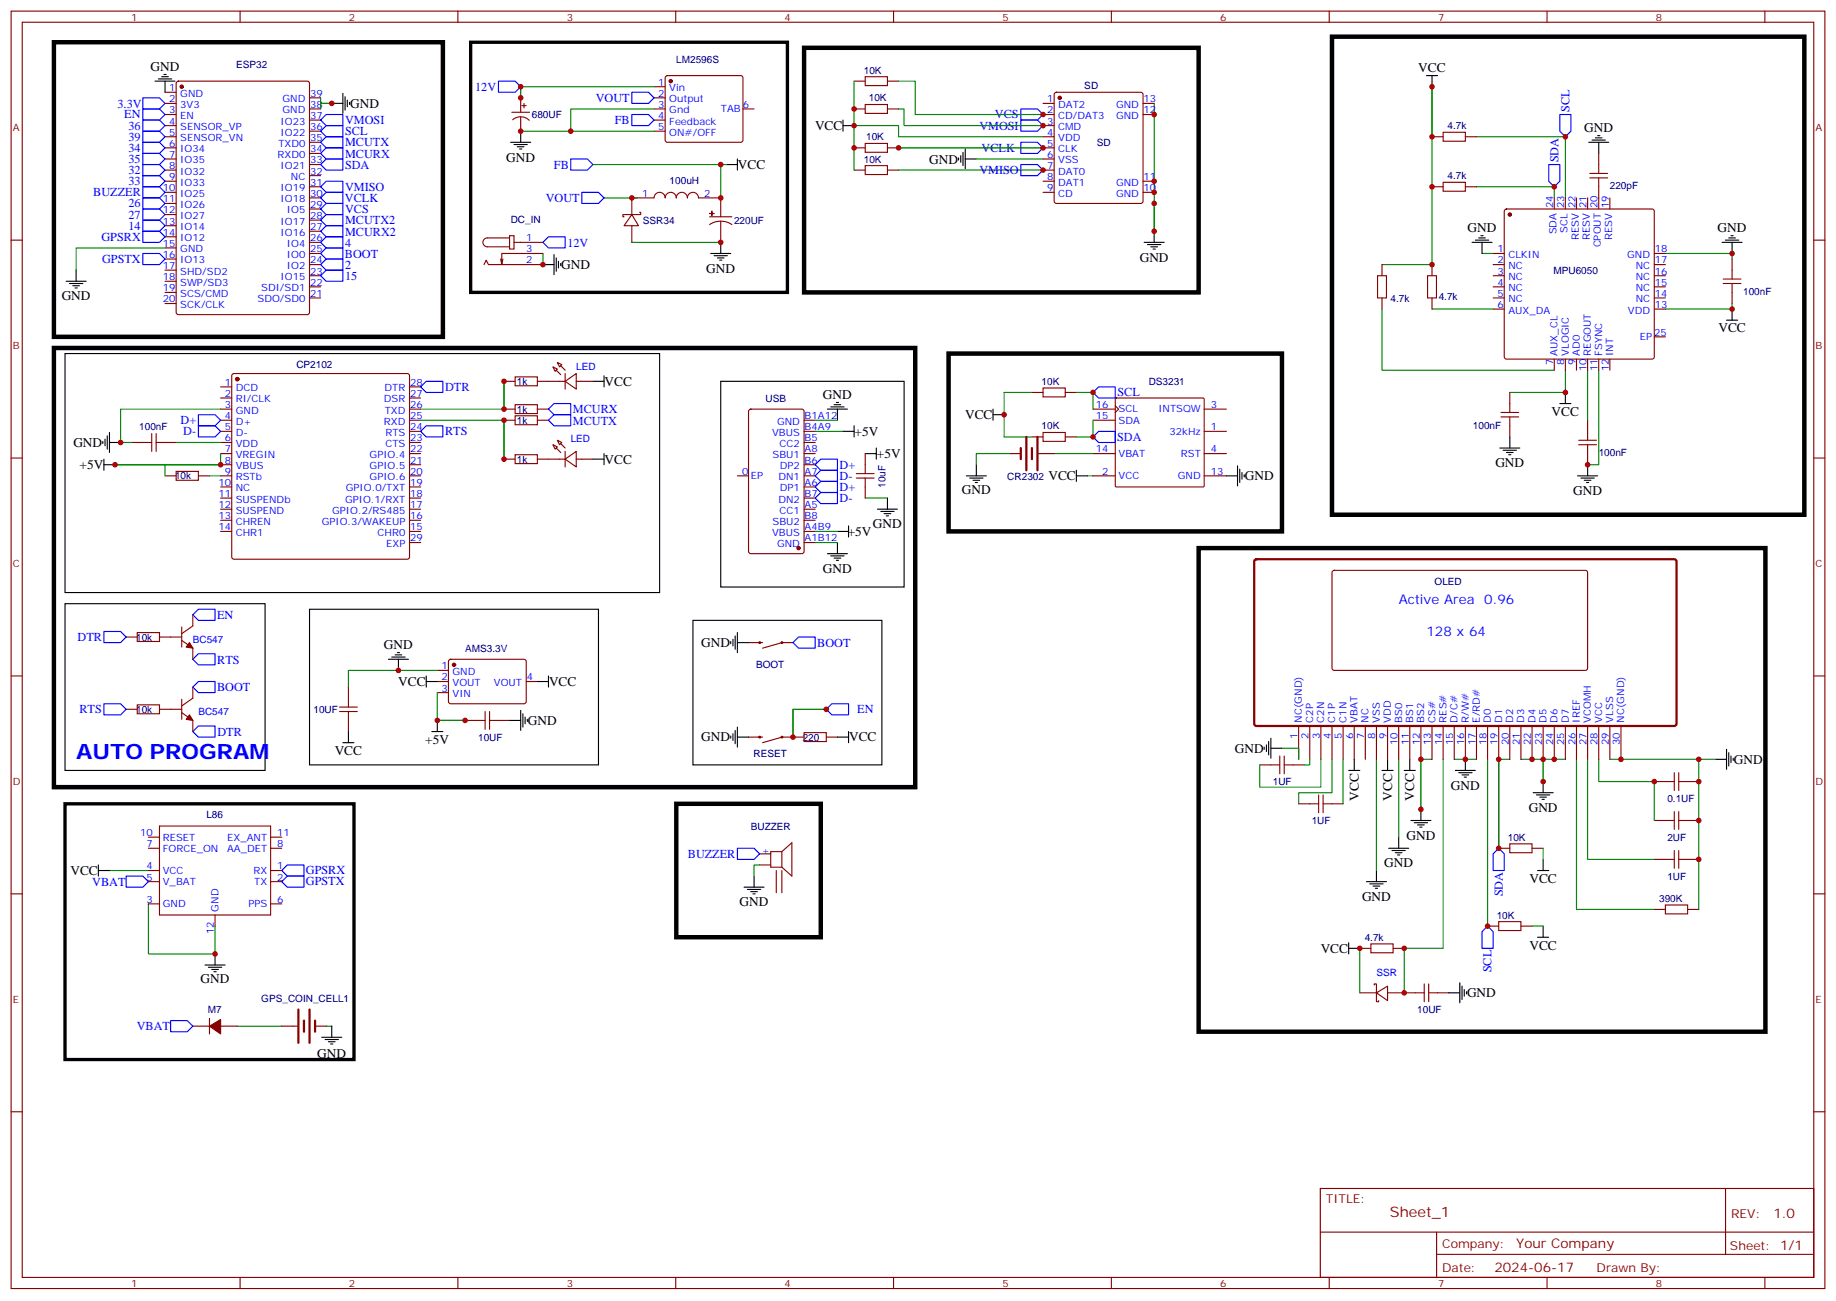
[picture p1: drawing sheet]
<svg xmlns="http://www.w3.org/2000/svg" width="583mm" height="413mm" viewBox="0 0 583 413" stroke-linecap="round" stroke-linejoin="round" font-family="sans-serif">
<g fill="none" stroke="#870000" stroke-width=".35">
<path d="M3.5 3.5h575.8v405.4h-575.8zM7.1 7.1h568.6v398.2h-568.6zM76.2 3.5v3.6M145.3 3.5v3.6M214.5 3.5v3.6M283.6 3.5v3.6M352.8 3.5v3.6M421.9 3.5v3.6M491.1 3.5v3.6M560.2 3.5v3.6M52.4 29.3h3.5M52.4 32.8h3.5"/>
<path d="M52.4 36.3h3.5M52.4 39.9h3.5M56.1 26l.5-.2h40.9l.7 .4v72.9l-.4 .7h-41.2l-.6-.4-.1-72.9zM98.2 38.1h3.6M98.2 34.6h3.6M98.2 31h3.6M162.5 35.6h5.6M162.7 38a3.8 3.8 0 0 1 5.3 .2M165.3 31v4.6M165.3 37v4.6M165.6 33.5h1.4M166.3 32.8v1.4"/>
<path d="M207.6 38.1h3.5M207.6 34.6h3.5M207.6 31h3.5M207.6 27.5h3.5M211.4 24.2l.4-.2h23.3l.5 .2 .2 .5v19.7l-.2 .5-.5 .3h-23.3l-.5-.3-.2-.5v-19.7zM235.8 34.6h3.6M271.1 34.6h3.5M271.1 25.8h3.5M274.6 33.2h7.1v2.8h-7.1zM274.6 24.3h7.1v2.9h-7.1zM281.7 34.6h3.5M281.7 25.8h3.5"/>
<path d="M331.1 32.8h3.5M331.1 36.3h3.5M331.1 39.9h3.5M334.8 29.5l.5-.2h26.8l.5 .2 .2 .5v33.9l-.2 .5-.5 .2h-26.8l-.5-.3-.2-.4v-33.9zM362.8 32.8h3.6M362.8 36.3h3.6M52.4 43.4h3.5M52.4 46.9h3.5M52.4 50.4h3.5M52.4 54h3.5M52.4 57.5h3.5M98.2 59.3h3.6"/>
<path d="M98.2 55.7h3.6M98.2 52.2h3.6M98.2 48.7h3.6M98.2 45.2h3.6M98.2 41.6h3.6M207.6 41.6h3.5M271.1 46.9h3.5M271.1 54h3.5M274.6 52.6h7.1v2.8h-7.1zM274.6 45.5h7.1v2.8h-7.1zM281.7 46.9h3.5M281.7 54h3.5"/>
<path d="M331.1 43.4h3.5M331.1 46.9h3.5M331.1 50.4h3.5M331.1 54h3.5M331.1 57.5h3.5M362.8 57.5h3.6M454.6 43.4h3.5M454.6 59.3h3.5M458.1 57.9h7v2.8h-7zM458.1 42h7v2.8h-7zM465.1 43.4h3.6M465.1 59.3h3.6"/>
<path d="M504.6 56.4h5.7M504.6 55h5.7M507.5 48.7v6.3M507.5 56.4v9.9M3.5 76.2h3.6M52.4 61h3.5M52.4 64.6h3.5M52.4 68.1h3.5M52.4 71.6h3.5M52.4 75.1h3.5M52.4 78.7h3.5M98.2 76.9h3.6"/>
<path d="M98.2 73.4h3.6M98.2 69.8h3.6M98.2 66.3h3.6M98.2 62.8h3.6M161.7 74.8h1.5v4.2h-1.5zM161.7 75.5h-7a1.41 1.41 0 0 0-1.4 1.4 1.41 1.41 0 0 0 1.4 1.4h7M163.2 76.9h9.1M200.6 68.1l2.1 3.5h-4.6zM200.6 68.1v-5.3h7a1.76 1.76 0 0 1 1.8-1.8 1.76 1.76 0 0 1 1.7 1.8 1.76 1.76 0 0 1 1.8-1.8 1.76 1.76 0 0 1 1.8 1.8 1.76 1.76 0 0 1 1.7-1.8 1.76 1.76 0 0 1 1.8 1.8 1.76 1.76 0 0 1 1.8-1.8 1.76 1.76 0 0 1 1.7 1.8h7.1v6M200.6 71.6v5.3M203 67.4h.4v.7h-5.7v.7h.4M225.2 68.8h7.1"/>
<path d="M228.8 70.2l1.8 .2 1.7 .9M228.8 70.2l-1.9 .2-1.7 .9M228.8 70.2v6.7M331.1 61h3.5M362.8 61h3.6M477.7 66.5l.5-.2h46.2l.5 .2 .2 .5v46.2l-.2 .5-.5 .2h-46.2l-.5-.2-.2-.5v-46.2zM493.4 62.8v3.5M496.9 62.8v3.5M500.4 62.8v3.5M503.9 62.8v3.5M511 62.8v3.5M575.7 76.2h3.6"/>
<path d="M52.4 82.2h3.5M52.4 85.7h3.5M52.4 89.3h3.5M52.4 92.8h3.5M52.4 96.3h3.5M98.2 94.5h3.6M98.2 91h3.6M98.2 87.5h3.6M98.2 84h3.6M98.2 80.4h3.6M153.6 84l.7-1.5 .7 1.5h17.3M159.6 82.2l-.3 1.8"/>
<path d="M172.3 80.4h-13v3.6l-.4-1.8M437.3 87.5h2.8v7h-2.8zM438.7 84v3.5M438.7 94.5v3.6M453.1 87.5h2.9v7h-2.9zM454.6 84v3.5M454.6 94.5v3.6M474 94.5h3.5M474 91h3.5M474 87.5h3.5M474 84h3.5M474 80.4h3.5"/>
<path d="M474 98.1h3.5M525.1 94.5h3.5M525.1 91h3.5M525.1 87.5h3.5M525.1 84h3.5M525.1 80.4h3.5M525.1 98.1h3.5M547 88.5h5.6M547 90h5.6M549.8 82.2v6.3M549.8 90v6.3M73.8 118.7l.5-.2h55l.5 .2 .2 .5v57.5l-.2 .5-.5 .2h-55l-.5-.2-.2-.5v-57.5z"/>
<path d="M163.5 119.6h7.1v2.8h-7.1zM175.5 116.4l1.4 .7-.7 .7zM176.9 115l1.4 .7-.7 .7zM179.4 118.5v5M493.4 113.9v3.6M496.9 113.9v3.6M500.4 113.9v3.6M503.9 113.9v3.6M507.5 113.9v3.6M511 113.9v3.6M525.1 106.9h3.5M48.2 137.6v5.6"/>
<path d="M49.6 137.6v5.6M70 136.9h3.6M70 129.8h3.6M70 133.3h3.6M70 122.8h3.6M70 126.3h3.6M130 136.9h3.5M130 129.8h3.5M130 133.3h3.5M130 122.8h3.5M130 126.3h3.5M160 129.8h3.5"/>
<path d="M160 133.3h3.5M160 121h3.5M163.5 131.9h7.1v2.9h-7.1zM163.5 128.4h7.1v2.8h-7.1zM170.6 129.8h3.5M170.6 133.3h3.5M170.6 121h8.8M176.9 139.7l1.4 .7-.7 .7zM179.4 121l3.5-2.5v5zM182.9 121h5.3M237.8 130l.5-.2h16.2l.7 .5v44.7l-.4 .6-16.5 .1-.6-.5-.1-44.7zM255.2 136.9h3.6"/>
<path d="M255.2 133.3h3.6M327.6 138.6h3.5M327.6 124.5h3.5M331.1 137.2h7v2.9h-7zM331.1 123.1h7v2.8h-7zM338.1 138.6h3.6M338.1 124.5h3.6M347 129.8h7M347 133.3h7M354 128.8l1.1 1-1.1 1.1M354.1 126.5l.3-.2h27.7l.1 .3v27.7l-.3 .2h-27.7l-.2-.3zM382.2 136.9h7.1"/>
<path d="M382.2 129.8h7.1M476.4 130.9h5.7M476.4 132.3h5.7M479.2 124.5v6.4M479.2 132.3v6.3M501.1 139.7h5.7M503.9 133.3v6.4M3.5 145.3h3.6M41.8 140.4h6.4M49.6 140.4h6.3M52.4 151h3.5M55.9 149.6h7.1v2.8h-7.1z"/>
<path d="M63 151h3.5M70 151h3.6M70 143.9h3.6M70 140.4h3.6M70 147.5h3.6M70 154.5h3.6M70 158h3.6M130 151h3.5M130 143.9h3.5M130 140.4h3.5M130 147.5h3.5M130 154.5h3.5"/>
<path d="M130 158h3.5M160 145.7h3.5M163.5 144.3h7.1v2.8h-7.1zM170.6 145.7h8.8M175.5 141.1l1.4 .7-.7 .7zM179.4 145.7l3.5-2.5v5zM179.4 143.2v5M182.9 145.7h5.3M234.1 151h3.5M255.2 151h3.6M255.2 143.9h3.6M255.2 140.4h3.6"/>
<path d="M255.2 147.5h3.6M255.2 154.5h3.6M255.2 158h3.6M271.8 150.3h5.7M271.8 151.7h5.7M274.6 143.9v6.4M274.6 151.7v6.3M320.5 143.9h3.5M329.7 143.9h4.9M347 151h7M347 143.9h7M382.2 151h7.1"/>
<path d="M382.2 143.9h7.1M501.1 141.1h5.7M503.9 141.1v6.4M575.7 145.3h3.6M70 161.6h3.6M70 165.1h3.6M70 168.6h3.6M130 161.6h3.5M130 165.1h3.5M130 168.6h3.5M130 172.2h3.5M255.2 161.6h3.6"/>
<path d="M255.2 165.1h3.6M255.2 168.6h3.6M255.2 172.2h3.6M57.7 199v6.3M61.2 195.1v3.5l-3.5 2.5M423 181.2l.5-.2h80l.4 .7v30.6l-.7 .4h-80l-.4-.7v-30.3zM3.5 214.5h3.6M40 202.1h3.6M43.6 200.7h7v2.9h-7zM50.6 202.1h7.1M57.7 203.2l3.5 2.5v3.5M61.2 218v3.5l-3.5 2.5"/>
<path d="M110.6 218v6.4M138.8 212.7h3.5M138.8 216.3h3.5M138.8 219.8h3.5M142.6 209.4l.5-.2 23.5 .1 .4 .6v13l-.7 .4-23.5-.1-.5-.6v-12.7zM167 216.3h3.6M237.6 203.9h3.5M241.2 203.9h.9M251.7 203.9h-3.5l-6.1 1.8M575.7 214.5h3.6M40 225.1h3.6M43.6 223.7h7v2.8h-7z"/>
<path d="M50.6 225.1h7.1M57.7 226.1l3.5 2.5v3.5M57.7 221.9v6.3M107.8 225.8h5.6M107.8 224.4h5.6M110.6 225.8v6.3M147.6 228.6h6.4M154 225.8v5.6M155.4 228.6h6.3M155.4 225.8v5.6M237.6 233.9h3.5M241.2 233.9h.9"/>
<path d="M255.2 232.5h7.1v2.8h-7.1zM255.2 233.9h-7l-6.1 1.8M262.3 233.9h3.5M406.2 239.9v5.6M407.6 239.9v5.6M412.2 230.4v10.5M415.7 230.4v10.5M419.3 230.4v10.5M422.8 230.4v10.5M426.3 230.4v10.5M429.9 230.4v10.5M433.4 230.4v10.5"/>
<path d="M436.9 230.4v10.5M440.4 230.4v10.5M444 230.4v10.5M447.5 230.4v10.5M451 230.4v10.5M454.6 230.4v10.5M458.1 230.4v10.5M461.6 230.4v10.5M465.1 230.4v10.5M468.7 230.4v10.5M472.2 230.4v10.5M475.7 230.4v10.5"/>
<path d="M479.2 230.4v10.5M482.8 230.4v10.5M486.3 230.4v10.5M489.8 230.4v10.5M493.4 230.4v10.5M496.9 230.4v10.5M500.4 230.4v10.5M503.9 230.4v10.5M507.5 230.4v10.5M511 230.4v10.5M514.5 230.4v10.5M399.9 242.7h6.3"/>
<path d="M407.6 242.7h6.4M412.2 255.1h6.4M418.6 252.2v5.7M420 255.1h6.3M420 252.2v5.7M525.1 248h6.4M531.5 245.2v5.6M531.5 257.5v5.7M532.9 248h6.3M532.9 245.2v5.6M532.9 257.5v5.7M47.1 269.2h3.5"/>
<path d="M47.1 276.2h3.5M47.1 279.8h3.5M47.1 265.6h3.5M50.6 262.1h35.3v28.2h-35.3zM85.9 269.2h3.5M85.9 276.2h3.5M85.9 279.8h3.5M85.9 265.6h3.5M241.1 270.9h3.6M241.1 274.5h3.6M246.4 276.2v7.1M248.2 270.2l3.2-2.8v10.6l-3.2-2.8"/>
<path d="M248.2 270.2v5M248.2 276.2v7.1M248.2 270.2h-3.5v5h3.5M475.7 269.2h3.5M479.2 267.8h7.1v2.8h-7.1zM486.3 269.2h3.5M525.1 260.3h6.4M525.1 272.7h6.4M531.5 269.9v5.6M532.9 269.9v5.6M532.9 260.3h6.3M532.9 272.7h6.3"/>
<path d="M3.5 283.6h3.6M47.1 286.8h3.5M68.3 290.3v3.6M85.9 286.8h3.5M435.2 299.5h7v2.8h-7zM472.2 293.9h3.5M475.7 292.5h7.1v2.8h-7.1zM482.8 293.9h3.5M525.1 288.6h3.5M528.6 287.2h7.1v2.8h-7.1zM535.7 288.6h3.5M575.7 283.6h3.6"/>
<path d="M431.6 300.9h3.6M431.6 315h5.3M436.2 312.6v-.4h.7v5.7h.7v-.4M436.9 315l3.5-2.1v4.6zM440.4 315h11.7M442.2 300.9h3.5M452.1 312.2v5.7M453.5 315h6.3M453.5 312.2v5.7M61.2 325.6h5.3M66.5 323.1v5M70 325.6h5.3"/>
<path d="M89.4 325.6h5M100 325.6h3.5M3.5 352.8h3.6M575.7 352.8h3.6M419.1 377.1h156.6v28.2h-156.6zM547.7 377.1v20.9M419.1 391h156.5M456 398h119.6M456 391v14.1M76.2 405.3v3.6M145.3 405.3v3.6M214.5 405.3v3.6"/>
<path d="M283.6 405.3v3.6M352.8 405.3v3.6M421.9 405.3v3.6M491.1 405.3v3.6M560.2 405.3v3.6"/>
</g>
<g fill="none" stroke="#00f" stroke-width=".35">
<path d="M45.3 31h5.3l1.8 1.8-1.8 1.8h-5.3zM45.3 34.6h5.3l1.8 1.7-1.8 1.8h-5.3zM45.3 38.1h5.3l1.8 1.8-1.8 1.7h-5.3zM101.8 38.1l1.7-1.8h5.3v3.6h-5.3zM103.5 39.9h5.3v3.5h-5.3l-1.7-1.8zM158.2 25.8h5.3l1.8 1.7-1.8 1.8h-5.3zM200.6 36.3h5.2l1.8 1.8-1.8 1.8h-5.2zM200.6 29.3h5.2l1.8 1.7-1.8 1.8h-5.2zM324 38.1h5.3l1.8 1.8-1.8 1.7h-5.3zM324 34.6h5.3l1.8 1.7-1.8 1.8h-5.3zM495.1 36.3h3.6v5.3l-1.8 1.8-1.8-1.8zM45.3 45.2h5.3l1.8 1.7-1.8 1.8h-5.3z"/>
<path d="M45.3 48.7h5.3l1.8 1.7-1.8 1.8h-5.3zM45.3 52.2h5.3l1.8 1.8-1.8 1.7h-5.3zM45.3 55.7h5.3l1.8 1.8-1.8 1.8h-5.3zM45.3 59.3h5.3l1.8 1.7-1.8 1.8h-5.3zM45.3 41.6h5.3l1.8 1.8-1.8 1.8h-5.3zM101.8 52.2l1.7-1.8h5.3v3.6h-5.3zM101.8 59.3l1.7-1.8h5.3v3.5h-5.3zM103.5 43.4h5.3v3.5h-5.3l-1.7-1.7zM103.5 46.9h5.3v3.5h-5.3l-1.7-1.7zM181.2 50.4h5.2l1.8 1.8-1.8 1.8h-5.2zM324 45.2h5.3l1.8 1.7-1.8 1.8h-5.3zM324 52.2h5.3l1.8 1.8-1.8 1.7h-5.3z"/>
<path d="M491.6 52.2h3.5v5.3l-1.7 1.8-1.8-1.8zM45.3 66.3h5.3l1.8 1.8-1.8 1.7h-5.3zM45.3 73.4h5.3l1.8 1.7-1.8 1.8h-5.3zM45.3 69.8h5.3l1.8 1.8-1.8 1.8h-5.3zM45.3 62.8h5.3l1.8 1.8-1.8 1.7h-5.3zM103.5 71.6h5.3v3.5h-5.3l-1.7-1.7zM103.5 68.1h5.3v3.5h-5.3l-1.7-1.8zM103.5 61h5.3v3.6h-5.3l-1.7-1.8zM103.5 64.6h5.3v3.5h-5.3l-1.7-1.8zM103.5 75.1h5.3v3.6h-5.3l-1.7-1.8zM172.3 76.9l1.8-1.8h5.3v3.6h-5.3zM184.7 61h5.3l1.7 1.8-1.7 1.8h-5.3z"/>
<path d="M45.3 80.4h5.3l1.8 1.8-1.8 1.8h-5.3zM101.8 80.4l1.7-1.7h5.3v3.5h-5.3zM101.8 87.5l1.7-1.8h5.3v3.6h-5.3zM101.8 84l1.7-1.8h5.3v3.5h-5.3zM63 131.6h5.3l1.7 1.7-1.7 1.8h-5.3zM63 135.1h5.3l1.7 1.8-1.7 1.7h-5.3zM133.5 122.8l1.8-1.8h5.3v3.5h-5.3zM133.5 136.9l1.8-1.8h5.3v3.5h-5.3zM174.1 129.8l1.8-1.7h5.3v3.5h-5.3zM175.9 131.6h5.3v3.5h-5.3l-1.8-1.8zM347 124.5l1.7-1.7h5.3v3.5h-5.3zM347 138.6l1.7-1.7h5.3v3.5h-5.3z"/>
<path d="M258.8 154.5l1.7-1.7h5.3v3.5h-5.3zM258.8 151l1.7-1.8h5.3v3.6h-5.3zM258.8 147.5l1.7-1.8h5.3v3.5h-5.3zM260.5 156.3h5.3v3.5h-5.3l-1.7-1.8zM61.2 195.1l1.8-1.8h5.3v3.5h-5.3zM33 200.4h5.3l1.7 1.7-1.7 1.8h-5.3zM61.2 218l1.8-1.7h5.3v3.5h-5.3zM61.2 209.2l1.8-1.8h5.3v3.6h-5.3zM253.5 202.1h5.3v3.6h-5.3l-1.8-1.8zM33 223.3h5.3l1.7 1.8-1.7 1.7h-5.3zM61.2 232.1l1.8-1.7h5.3v3.5h-5.3zM264.1 223.3h5.2v3.5h-5.2l-1.8-1.7z"/>
<path d="M40 278h5.3l1.8 1.8-1.8 1.7h-5.3zM89.4 276.2l1.8-1.7h5.3v3.5h-5.3zM91.2 278h5.3v3.5h-5.3l-1.8-1.7zM234.1 269.2h5.3l1.7 1.7-1.7 1.8h-5.3zM475.7 269.2l1.8 1.7v5.3h-3.5v-5.3zM472.2 293.9l1.8 1.7v5.3h-3.6v-5.3zM54.2 323.8h5.2l1.8 1.8-1.8 1.8h-5.2z"/>
</g>
<g fill="#870000" stroke="#870000" stroke-width=".35">
<path d="M225.2 67.7l1.5 .1z"/>
<path d="M226 67v1.4z"/>
<path d="M178 116.1l1.4 1.4z"/>
<path d="M176.6 117.5l1.4 1.4z"/>
<path d="M178 140.8l1.4 1.4z"/>
<path d="M176.6 142.2l1.4 1.4z"/>
<path d="M60.1 203.9l1.1 1.8-2.1-.4z"/>
<path d="M60.1 226.8l1.1 1.8-2.1-.4z"/>
<path d="M66.5 325.6l3.5-2.1v4.6z"/>
<circle cx="57.7" cy="27.5" r=".53"/>
<circle cx="212.9" cy="25.8" r=".53"/>
<circle cx="336.4" cy="31" r=".53"/>
<circle cx="75.3" cy="120.3" r=".53"/>
<circle cx="253.5" cy="173.9" r=".53"/>
<circle cx="144.1" cy="211" r=".53"/>
<circle cx="479.2" cy="68.1" r=".53"/>
</g>
<g fill="none" stroke="#000" stroke-width=".35">
<path d="M49.2 25.8h6.4M50.3 25h4.2M51.3 24.3h2.1M52 23.6h.7M52.4 25.8v3.5M105.3 32.8h3.5M108.8 29.6v6.4M109.5 30.7v4.2M110.2 31.8v2.1M110.9 32.5v.7M267.6 39.9h3.5M267.6 38.1v3.5"/>
<path d="M452.8 24h3.5M454.6 24v3.5M162.1 45.2h6.4M163.2 45.9h4.2M164.2 46.6h2.1M164.9 47.3h.7M165.3 41.6v3.6M230.5 52.2h3.6M234.1 50.4v3.6M304.3 50.1v.7M305 49.4v2.1M305.7 48.3v4.3"/>
<path d="M306.4 50.4h3.5M306.4 47.3v6.3M504.3 45.2h6.3M505.4 44.4h4.2M506.4 43.7h2.1M507.1 43h.7M507.5 45.2v3.5M228.8 76.9v3.5M363.2 76.9h6.3M364.2 77.6h4.3M365.3 78.3h2.1M366 79h.7"/>
<path d="M366.4 73.4v3.5M467.3 76.9h6.3M468.3 76.2h4.2M469.4 75.5h2.1M470.1 74.8h.7M470.4 76.9v3.5M546.6 76.9h6.4M547.7 76.2h4.2M548.7 75.5h2.2M549.5 74.8h.7M549.8 76.9v3.5M21 89.3h6.3"/>
<path d="M22 90h4.3M23.1 90.7h2.1M23.8 91.4h.7M24.2 85.7v3.6M172.3 84h3.6M175.9 80.8v6.3M176.6 81.8v4.3M177.3 82.9v2.1M178 83.6v.7M225.6 80.4h6.4M226.7 81.1h4.2M227.7 81.8h2.1"/>
<path d="M228.4 82.5h.7M549.8 98.1v3.5M20.6 112.2h188.8v75.8h-188.8zM191.7 119.2v3.6M548 101.6h3.6M33.3 139.3v2.2M34 138.3v4.2M34.7 137.2v6.4M188.2 121h3.5M228.8 121h58.2v65.3h-58.2zM262.6 129.8h6.4M263.7 129.1h4.2"/>
<path d="M264.8 128.4h2.1M265.5 127.7h.7M265.8 129.8v3.5M267.6 136.9h3.5M271.1 135.1v3.5M315.2 131.6h3.5M315.2 129.8v3.5M479.2 138.6v3.6M495.1 128.1h3.6M496.9 124.5v3.6M32.6 140.1v.7M33 147.5h3.5"/>
<path d="M33 145.7v3.5M34.7 140.4h3.6M188.2 145.7h3.5M191.7 143.9v3.6M274.6 143.9h3.6M278.2 142.2v3.5M281.7 158v3.6M306.7 151h6.4M307.8 151.7h4.2M308.9 152.4h2.1M309.6 153.1h.7M309.9 147.5v3.5"/>
<path d="M341.7 151h3.5M341.7 149.2v3.6M389.3 151h3.5M392.8 147.8v6.4M393.5 148.9v4.2M394.2 149.9v2.1M394.9 150.6v.7M476.1 142.2h6.3M477.1 142.9h4.3M478.2 143.6h2.1M478.9 144.3h.7M500.8 151h6.3"/>
<path d="M501.8 151.7h4.3M502.9 152.4h2.1M503.6 153.1h.7M503.9 147.5v3.5M262.6 175.7h6.4M263.7 176.4h4.2M264.8 177.1h2.1M265.5 177.8h.7M265.8 172.2v3.5M265.8 168.6h3.5M269.3 166.9v3.5M278.5 161.6h6.4"/>
<path d="M279.6 162.3h4.2M280.6 163h2.2M281.3 163.7h.7M20.6 191.6h63.5v52.9h-63.5zM98.2 193.3h91.8v49.4h-91.8zM220 196.8h59.9v45.9h-59.9zM123.3 209.2h6.3M124.4 208.5h4.2M125.4 207.8h2.1M126.1 207.1h.7M126.5 209.2v3.5M135.3 216.3h3.5"/>
<path d="M135.3 214.5v3.5M170.6 216.3h3.5M174.1 214.5v3.5M232 203.6v.7M232.7 202.8v2.2M233.4 201.8v4.2M234.1 200.7v6.4M234.1 203.9h3.5M108.8 235.7h3.6M110.6 232.1v3.6M137.1 232.1h3.5M138.8 228.6v3.5"/>
<path d="M161.7 228.6h3.6M165.3 225.4v6.4M166 226.5v4.2M166.7 227.5v2.2M167.4 228.2v.8M232 233.5v.7M232.7 232.8v2.1M233.4 231.8v4.2M234.1 230.7v6.4M234.1 233.9h3.5M265.8 233.9h3.5M269.3 232.1v3.6"/>
<path d="M401.3 237.1v.7M402 236.4v2.1M402.7 235.3v4.2M403.4 237.4h3.5M403.4 234.2v6.4M548 237.8v6.3M548.7 238.8v4.3M549.5 239.9v2.1M428.1 244.5h3.5M429.9 240.9v3.6M438.7 244.5h3.5M440.4 240.9v3.6"/>
<path d="M445.7 244.5h3.6M447.5 240.9v3.6M451 256.8v3.5M462 244.5h6.3M463 245.2h4.3M464.1 245.9h2.1M464.8 246.6h.7M465.1 240.9v3.6M486.7 251.5h6.3M487.7 252.2h4.2M488.8 252.9h2.1M489.5 253.6h.7"/>
<path d="M489.8 248v3.5M544.5 240.9h3.5M550.2 240.6v.7M31.2 276.2h3.5M31.2 274.5v3.5M239.4 278v3.5M433.7 279.8h6.4M436.9 276.2v3.6M440.8 269.2h6.3M441.9 269.9h4.2M442.9 270.6h2.1M443.6 271.3h.7"/>
<path d="M444 265.6v3.6M447.9 260.3h6.3M448.9 261.1h4.2M450 261.8h2.1M450.7 262.5h.7M488.1 276.2h3.5M489.8 272.7v3.5M236.2 281.5h6.3M237.2 282.2h4.3M238.3 282.9h2.1M239 283.6h.7M428.1 299.2v3.5"/>
<path d="M434.8 280.5h4.2M435.9 281.2h2.1M436.6 281.9h.7M488.1 297.4h3.5M489.8 293.9v3.5M65.1 306.2h6.3M66.1 306.9h4.3M67.2 307.6h2.1M67.9 308.3h.7M68.3 302.7v3.5M428.1 300.9h3.5M459.8 315h3.6"/>
<path d="M463.4 311.9v6.3M464.1 312.9v4.2M464.8 314v2.1M465.5 314.7v.7M102.1 329.1h6.4M103.2 329.8h4.2M104.2 330.6h2.2M105 331.3h.7M105.3 325.6v3.5"/>
</g>
<g fill="none" stroke="#008700" stroke-width=".35">
<path d="M101.8 31v1.8h3.5h-3.5v1.8M165.3 27.5v3.5v-3.5h42.3M207.6 34.6h-26.4v7M271.1 39.9h14.1v3.5h45.9M271.1 25.8v28.2M285.2 25.8h5.3v10.5h40.6M285.2 34.6h1.8v5.3h44.1M366.4 32.8v40.6M165.3 41.6h42.3M188.2 52.2h42.3M228.8 52.2v10.6M285.2 54h45.9"/>
<path d="M285.2 46.9h45.9M309.9 50.4h21.2M454.6 43.4v-15.9v56.5h-15.9M468.7 43.4h28.2v19.4M468.7 59.3h24.7v3.5M52.4 78.7h-28.2v7M191.7 62.8h10.6M200.6 76.9h28.2M172.3 80.4v3.6M438.7 98.1v19.4h54.7M454.6 98.1h19.4M470.4 80.4h3.6"/>
<path d="M528.6 80.4h21.2v1.8M549.8 96.3v1.8h-21.2M496.9 117.5v7h-17.7M503.9 117.5v15.8M507.5 117.5v30h-3.6M70 129.8h-31.7v10.6h3.5M133.5 129.8h26.5v-8.8v8.8M133.5 133.3h26.5v12.4v-12.4M258.8 133.3h7M258.8 136.9h8.8M327.6 124.5h-8.9v14.1h8.9M341.7 124.5h5.3v5.3"/>
<path d="M347 133.3v5.3h-5.3M36.5 147.5h15.9v3.5M36.5 147.5h33.5M55.9 140.4h14.1M66.5 151h3.5M70 143.9v3.6h-33.5M274.6 158h7.1M320.5 143.9h-10.6v3.6M334.6 143.9h12.4M345.2 151h1.8M258.8 172.2h7M258.8 168.6h7"/>
<path d="M138.8 219.8v8.8h8.8h-8.8M138.8 212.7h-28.2v5.3M262.3 225.1h-10.6v8.8M406.9 237.4h5.3v3.5M415.7 240.9v1.8h-1.7M419.3 240.9v8.9h-19.4v-7.1M422.8 240.9v10.6h-10.6v3.6M426.3 240.9v14.2M436.9 240.9v35.3M444 240.9v24.7M451 240.9v15.9v-15.9h3.6M458.1 240.9v60h-12.4v14.1"/>
<path d="M461.6 240.9h7.1M472.2 240.9v53M475.7 240.9v28.3v-28.3h3.5M482.8 240.9h7v7.1v-7.1h7.1M500.4 240.9v47.7h24.7M503.9 240.9v31.8h21.2M507.5 240.9v7.1h17.6v12.3M511 240.9h33.5M539.2 240.9v47.7M34.7 276.2h12.4M241.1 274.5h-1.7v3.5M489.8 269.2v3.5"/>
<path d="M47.1 286.8v15.9h21.2v-8.8M486.3 293.9h3.5M431.6 300.9v14.1M75.3 325.6h14.1M103.5 325.6h1.8"/>
</g>
<path d="M17.1 13.4h123.5v93.5h-123.5zM255.2 15.2h125.3v77.6h-125.3zM422.8 11.6h149.9v151.7h-149.9zM17.1 110.4h273.4v139.4h-273.4zM301.1 112.2h105.8v56.4h-105.8zM380.5 173.9h179.9v153.5h-179.9zM214.7 255.1h45.8v42.3h-45.8z" fill="none" stroke="#000" stroke-width="1.4"/>
<g fill="none" stroke="#870000" stroke-width=".56">
<path d="M241 203.9l.2-.2 .2 .2-.2 .2-.2-.2M248.1 203.9l.1-.2 .2 .2-.2 .2-.1-.2"/>
<circle cx="241.2" cy="233.9" r=".18"/>
<circle cx="248.2" cy="233.9" r=".18"/>
</g>
<path d="M149.4 13.4h100.5v79.4h-100.5zM20.6 255.1h91.8v81.1h-91.8z" fill="none" stroke="#000" stroke-width="1.1"/>
<path d="M325.8 138.6v10.6M329.3 138.6v10.6M324 142.2v3.5M327.6 142.2v3.5M398.3 177.7l.5-.3 132.9 .1 .5 .7-.1 51.7-.6 .5-133-.1-.4-.6v-51.5zM94.7 320.3v10.6M96.5 323.8v3.6M98.2 320.3v10.6M100 323.8v3.6" fill="none" stroke="#870000" stroke-width=".71"/>
<g fill="#c00">
<circle cx="228.8" cy="76.9" r=".88"/>
<circle cx="228.8" cy="52.2" r=".88"/>
<circle cx="228.8" cy="62.8" r=".88"/>
<circle cx="165.3" cy="27.5" r=".88"/>
<circle cx="165.3" cy="31" r=".88"/>
<circle cx="181.2" cy="41.6" r=".88"/>
<circle cx="165.3" cy="41.6" r=".88"/>
<circle cx="200.6" cy="62.8" r=".88"/>
<circle cx="318.7" cy="131.6" r=".88"/>
<circle cx="347" cy="138.6" r=".88"/>
<circle cx="347" cy="124.5" r=".88"/>
<circle cx="271.1" cy="46.9" r=".88"/>
<circle cx="285.2" cy="46.9" r=".88"/>
<circle cx="271.1" cy="34.6" r=".88"/>
<circle cx="366.4" cy="73.4" r=".88"/>
<circle cx="366.4" cy="64.6" r=".88"/>
<circle cx="366.4" cy="57.5" r=".88"/>
<circle cx="366.4" cy="61" r=".88"/>
<circle cx="331.1" cy="39.9" r=".88"/>
<circle cx="331.1" cy="36.3" r=".88"/>
<circle cx="366.4" cy="36.3" r=".88"/>
<circle cx="271.1" cy="39.9" r=".88"/>
<circle cx="331.1" cy="54" r=".88"/>
<circle cx="331.1" cy="46.9" r=".88"/>
<circle cx="251.7" cy="233.9" r=".88"/>
<circle cx="262.3" cy="225.1" r=".88"/>
<circle cx="105.3" cy="32.8" r=".88"/>
<circle cx="172.3" cy="84" r=".88"/>
<circle cx="160" cy="145.7" r=".88"/>
<circle cx="160" cy="121" r=".88"/>
<circle cx="160" cy="129.8" r=".88"/>
<circle cx="160" cy="133.3" r=".88"/>
<circle cx="38.3" cy="140.4" r=".88"/>
<circle cx="70" cy="147.5" r=".88"/>
<circle cx="36.5" cy="147.5" r=".88"/>
<circle cx="126.5" cy="212.7" r=".88"/>
<circle cx="138.8" cy="228.6" r=".88"/>
<circle cx="147.6" cy="228.6" r=".88"/>
<circle cx="454.6" cy="84" r=".88"/>
<circle cx="493.4" cy="59.3" r=".88"/>
<circle cx="496.9" cy="43.4" r=".88"/>
<circle cx="454.6" cy="27.5" r=".88"/>
<circle cx="454.6" cy="43.4" r=".88"/>
<circle cx="454.6" cy="59.3" r=".88"/>
<circle cx="496.9" cy="124.5" r=".88"/>
<circle cx="503.9" cy="147.5" r=".88"/>
<circle cx="549.8" cy="80.4" r=".88"/>
<circle cx="549.8" cy="98.1" r=".88"/>
<circle cx="475.7" cy="269.2" r=".88"/>
<circle cx="472.2" cy="293.9" r=".88"/>
<circle cx="489.8" cy="248" r=".88"/>
<circle cx="451" cy="256.8" r=".88"/>
<circle cx="431.6" cy="300.9" r=".88"/>
<circle cx="445.7" cy="300.9" r=".88"/>
<circle cx="445.7" cy="315" r=".88"/>
<circle cx="539.2" cy="260.3" r=".88"/>
<circle cx="539.2" cy="272.7" r=".88"/>
<circle cx="68.3" cy="302.7" r=".88"/>
<circle cx="539.2" cy="240.9" r=".88"/>
<circle cx="539.2" cy="248" r=".88"/>
<circle cx="525.1" cy="248" r=".88"/>
<circle cx="475.7" cy="240.9" r=".88"/>
<circle cx="465.1" cy="240.9" r=".88"/>
<circle cx="451" cy="240.9" r=".88"/>
<circle cx="486.3" cy="240.9" r=".88"/>
<circle cx="489.8" cy="240.9" r=".88"/>
<circle cx="493.4" cy="240.9" r=".88"/>
<circle cx="514.5" cy="240.9" r=".88"/>
</g>
<text font-size="6.7" fill="#00f" x="24.2" y="240.9">AUTO PROGRAM</text>
<text font-size="4.6" fill="#800" x="441.2" y="386.1">Sheet_1</text>
<g font-size="4.2">
<text x="47.8" y="22.5">GND</text>
<text x="450.2" y="22.9">VCC</text>
<text x="111.1" y="34.2">GND</text>
<text x="258.7" y="41.3">VCC</text>
<text x="502.9" y="42">GND</text>
<text x="160.7" y="51.3">GND</text>
<text x="234.2" y="53.6">VCC</text>
<text x="294.9" y="51.9">GND</text>
<text x="465.8" y="73.7">GND</text>
<text x="545.2" y="73.7">GND</text>
<text x="361.8" y="83">GND</text>
<text x="178.2" y="85.4">GND</text>
<text x="224.2" y="86.5">GND</text>
<text x="19.6" y="95.3">GND</text>
<text x="545.5" y="105.5">VCC</text>
<text x="191.9" y="122.4">VCC</text>
<text x="261.2" y="126.6">GND</text>
<text x="492.5" y="131.9">VCC</text>
<text x="306.3" y="133">VCC</text>
<text x="23.3" y="141.8">GND</text>
<text x="271.3" y="138.3">+5V</text>
<text x="25.2" y="148.9">+5V</text>
<text x="191.9" y="147.1">VCC</text>
<text x="278.3" y="145.3">+5V</text>
<text x="474.7" y="148.2">GND</text>
<text x="332.8" y="152.4">VCC</text>
<text x="395.1" y="152.4">GND</text>
<text x="305.3" y="156.6">GND</text>
<text x="499.4" y="157">GND</text>
<text x="277.1" y="167.7">GND</text>
<text x="269.1" y="170.1">+5V</text>
<text x="261.2" y="181.7">GND</text>
<text x="121.9" y="206">GND</text>
<text x="222.6" y="205.3">GND</text>
<text x="126.4" y="217.7">VCC</text>
<text x="174.3" y="217.7">VCC</text>
<text x="167.6" y="230">GND</text>
<text x="106.2" y="239.6">VCC</text>
<text x="135" y="236.1">+5V</text>
<text x="222.6" y="235.3">GND</text>
<text x="269.5" y="235.3">VCC</text>
<text x="391.9" y="238.9">GND</text>
<text x="550.3" y="242.4">GND</text>
<text x="460.6" y="250.6">GND</text>
<text x="431.3" y="254.1" transform="rotate(-90 431.3 254.1)">VCC</text>
<text x="441.9" y="254.1" transform="rotate(-90 441.9 254.1)">VCC</text>
<text x="448.9" y="254.1" transform="rotate(-90 448.9 254.1)">VCC</text>
<text x="485.2" y="257.6">GND</text>
<text x="446.4" y="266.4">GND</text>
<text x="439.4" y="275.3">GND</text>
<text x="22.3" y="277.6">VCC</text>
<text x="485.5" y="280.2">VCC</text>
<text x="234.8" y="287.6">GND</text>
<text x="432.3" y="285.8">GND</text>
<text x="419.2" y="302.3">VCC</text>
<text x="485.5" y="301.4">VCC</text>
<text x="63.7" y="311.9">GND</text>
<text x="465.7" y="316.5">GND</text>
<text x="100.7" y="335.8">GND</text>
</g>
<g font-size="4.2" fill="#00f">
<text x="444" y="191.6">Active Area</text>
<text x="471.1" y="191.6">0.96</text>
<text x="452.8" y="201.8">128 x 64</text>
</g>
<g font-size="4.2" fill="#800">
<text x="562.9" y="386.4">1.0</text>
<text x="481.3" y="395.9">Your Company</text>
<text x="474.4" y="403.7">2024-06-17</text>
</g>
<g font-size="3.9" fill="#00f">
<text x="150.8" y="28.8">12V</text>
<text x="37.3" y="34.2">3.3V</text>
<text x="189.1" y="32.3">VOUT</text>
<text x="498.2" y="35.6" transform="rotate(-90 498.2 35.6)">SCL</text>
<text x="39.5" y="37.6">EN</text>
<text x="40.7" y="41.1">36</text>
<text x="109.5" y="39.5">VMOSI</text>
<text x="195.2" y="39.4">FB</text>
<text x="310.9" y="41.1">VMOSI</text>
<text x="315.8" y="37.6">VCS</text>
<text x="40.7" y="44.6">39</text>
<text x="109.5" y="46.5">MCUTX</text>
<text x="109.5" y="42.9">SCL</text>
<text x="40.7" y="48.2">34</text>
<text x="40.7" y="51.7">35</text>
<text x="109.5" y="53.5">SDA</text>
<text x="109.5" y="50">MCURX</text>
<text x="175.8" y="53.5">FB</text>
<text x="311.6" y="48.2">VCLK</text>
<text x="494.7" y="51.5" transform="rotate(-90 494.7 51.5)">SDA</text>
<text x="40.7" y="55.2">32</text>
<text x="40.7" y="58.8">33</text>
<text x="310.9" y="55.2">VMISO</text>
<text x="29.6" y="62.3">BUZZER</text>
<text x="40.7" y="65.8">26</text>
<text x="109.5" y="64.2">VCLK</text>
<text x="109.5" y="60.6">VMISO</text>
<text x="173.2" y="64">VOUT</text>
<text x="40.7" y="69.3">27</text>
<text x="109.5" y="71.2">MCUTX2</text>
<text x="109.5" y="67.7">VCS</text>
<text x="32.2" y="76.4">GPSRX</text>
<text x="40.7" y="72.8">14</text>
<text x="109.5" y="74.7">MCURX2</text>
<text x="32.4" y="83.4">GPSTX</text>
<text x="109.5" y="81.8">BOOT</text>
<text x="109.5" y="78.3">4</text>
<text x="180.1" y="78.3">12V</text>
<text x="109.5" y="88.8">15</text>
<text x="109.5" y="85.3">2</text>
<text x="141.3" y="124">DTR</text>
<text x="354.7" y="125.7">SCL</text>
<text x="181.8" y="131.2">MCURX</text>
<text x="57.3" y="134.6">D+</text>
<text x="181.8" y="134.7">MCUTX</text>
<text x="58.2" y="138.1">D-</text>
<text x="141.3" y="138.1">RTS</text>
<text x="354.6" y="139.9">SDA</text>
<text x="266.5" y="148.7">D+</text>
<text x="266.5" y="155.7">D+</text>
<text x="266.5" y="152.2">D-</text>
<text x="266.5" y="159.3">D-</text>
<text x="68.9" y="196.4">EN</text>
<text x="24.6" y="203.4">DTR</text>
<text x="259.4" y="205.3">BOOT</text>
<text x="69" y="210.6">RTS</text>
<text x="68.9" y="219.4">BOOT</text>
<text x="25.2" y="226.3">RTS</text>
<text x="272.1" y="226.3">EN</text>
<text x="69" y="233.5">DTR</text>
<text x="218.3" y="272.2">BUZZER</text>
<text x="29.3" y="281">VBAT</text>
<text x="97.1" y="281">GPSTX</text>
<text x="97.1" y="277.4">GPSRX</text>
<text x="477" y="284.5" transform="rotate(-90 477 284.5)">SDA</text>
<text x="473.4" y="308.5" transform="rotate(-90 473.4 308.5)">SCL</text>
<text x="43.4" y="326.9">VBAT</text>
</g>
<g font-size="3.9" fill="#800">
<text x="420.9" y="381.7">TITLE:</text>
<text x="549.5" y="386.4">REV:</text>
<text x="457.8" y="395.9">Company:</text>
<text x="549.1" y="396.5">Sheet: 1/1</text>
<text x="457.8" y="403.6">Date:</text>
<text x="506.8" y="403.7">Drawn By:</text>
</g>
<g font-size="3.2" fill="#800">
<text x="41.6" y="6.5">1</text>
<text x="110.8" y="6.5">2</text>
<text x="179.9" y="6.5">3</text>
<text x="249.1" y="6.5">4</text>
<text x="318.2" y="6.5">5</text>
<text x="387.3" y="6.5">6</text>
<text x="456.5" y="6.5">7</text>
<text x="525.6" y="6.5">8</text>
<text x="4.1" y="41.6">A</text>
<text x="576.3" y="41.6">A</text>
<text x="4.1" y="110.8">B</text>
<text x="576.3" y="110.8">B</text>
<text x="4.1" y="179.9">C</text>
<text x="576.3" y="179.9">C</text>
<text x="4.1" y="249.1">D</text>
<text x="576.3" y="249.1">D</text>
<text x="4.1" y="318.2">E</text>
<text x="576.3" y="318.2">E</text>
<text x="41.6" y="408.3">1</text>
<text x="110.8" y="408.3">2</text>
<text x="179.9" y="408.3">3</text>
<text x="249.1" y="408.3">4</text>
<text x="318.2" y="408.3">5</text>
<text x="387.3" y="408.3">6</text>
<text x="456.5" y="408.3">7</text>
<text x="525.6" y="408.3">8</text>
</g>
<g font-size="3.2" fill="#000080">
<text x="75" y="21.5">ESP32</text>
<text x="214.7" y="19.9">LM2596S</text>
<text x="274.2" y="23.4">10K</text>
<text x="344.2" y="28.2">SD</text>
<text x="275.8" y="32.2">10K</text>
<text x="168.8" y="37.5">680UF</text>
<text x="459.5" y="40.9">4.7k</text>
<text x="274.9" y="44.5">10K</text>
<text x="348.2" y="46.3">SD</text>
<text x="274.2" y="51.6">10K</text>
<text x="212.6" y="58.4">100uH</text>
<text x="459.5" y="56.8">4.7k</text>
<text x="511" y="60">220pF</text>
<text x="162.1" y="70.9">DC_IN</text>
<text x="204.1" y="71">SSR34</text>
<text x="233" y="71">220UF</text>
<text x="493.1" y="86.9">MPU6050</text>
<text x="441.4" y="95.7">4.7k</text>
<text x="456.7" y="95.3">4.7k</text>
<text x="553.3" y="93.6">100nF</text>
<text x="94.1" y="116.9">CP2102</text>
<text x="164.1" y="122.1">1k</text>
<text x="330.6" y="122.1">10K</text>
<text x="364.6" y="122.3">DS3231</text>
<text x="164.1" y="130.9">1k</text>
<text x="243" y="127.4">USB</text>
<text x="44.2" y="136.3">100nF</text>
<text x="164.1" y="134.5">1k</text>
<text x="330.6" y="136.2">10K</text>
<text x="467.5" y="136.3">100nF</text>
<text x="164.1" y="146.8">1k</text>
<text x="507.5" y="144.7">100nF</text>
<text x="55.6" y="152.1">10k</text>
<text x="281" y="154.7" transform="rotate(-90 281 154.7)">10uF</text>
<text x="319.8" y="152.2">CR2302</text>
<text x="455.4" y="185.7">OLED</text>
<text x="43.2" y="203.3">10k</text>
<text x="147.7" y="206.8">AMS3.3V</text>
<text x="240" y="212.1">BOOT</text>
<text x="43.2" y="226.2">10k</text>
<text x="99.5" y="226.2">10UF</text>
<text x="151.8" y="235">10UF</text>
<text x="254.8" y="235">220</text>
<text x="239.2" y="240.3">RESET</text>
<text x="404" y="249.1">1UF</text>
<text x="529.3" y="254.4">0.1UF</text>
<text x="65.5" y="259.7">L86</text>
<text x="238.3" y="263.2">BUZZER</text>
<text x="416.4" y="261.5">1UF</text>
<text x="478.6" y="266.8">10K</text>
<text x="529.3" y="266.8">2UF</text>
<text x="529.3" y="279.1">1UF</text>
<text x="526.7" y="286.1">390K</text>
<text x="475.1" y="291.5">10K</text>
<text x="433.2" y="298.4">4.7k</text>
<text x="82.9" y="317.9">GPS_COIN_CELL1</text>
<text x="66" y="321.4">M7</text>
<text x="449.9" y="321.4">10UF</text>
</g>
<g font-size="3.2" fill="#00f">
<text x="53.7" y="28.9">1</text>
<text x="208.9" y="27.2">1</text>
<text x="212.4" y="28.9">Vin</text>
<text x="53.7" y="32.5">2</text>
<text x="53.7" y="36">3</text>
<text x="57.2" y="30.7">GND</text>
<text x="57.2" y="34.2">3V3</text>
<text x="89.7" y="36">GND</text>
<text x="89.7" y="32.5">GND</text>
<text x="98.4" y="34.2">38</text>
<text x="98.4" y="30.7">39</text>
<text x="208.9" y="34.2">3</text>
<text x="208.9" y="30.7">2</text>
<text x="212.4" y="36">Gnd</text>
<text x="212.4" y="32.5">Output</text>
<text x="228.8" y="35.6">TAB</text>
<text x="235.8" y="34.2">6</text>
<text x="332.4" y="36">2</text>
<text x="332.4" y="32.5">1</text>
<text x="335.9" y="34.2">DAT2</text>
<text x="354.2" y="34.2">GND</text>
<text x="363" y="32.5">13</text>
<text x="363" y="36">12</text>
<text x="53.7" y="39.5">4</text>
<text x="57.2" y="37.7">EN</text>
<text x="57.2" y="41.3">SENSOR_VP</text>
<text x="89.1" y="39.5">IO23</text>
<text x="98.4" y="41.3">36</text>
<text x="98.4" y="37.7">37</text>
<text x="208.9" y="41.3">5</text>
<text x="208.9" y="37.7">4</text>
<text x="212.4" y="39.5">Feedback</text>
<text x="332.4" y="39.5">3</text>
<text x="335.9" y="41.3">CMD</text>
<text x="335.9" y="37.7">CD/DAT3</text>
<text x="354.2" y="37.7">GND</text>
<text x="53.7" y="43">5</text>
<text x="53.7" y="46.6">6</text>
<text x="57.2" y="44.8">SENSOR_VN</text>
<text x="88.4" y="46.6">TXD0</text>
<text x="89.1" y="43">IO22</text>
<text x="98.4" y="44.8">35</text>
<text x="212.4" y="43">ON#/OFF</text>
<text x="332.4" y="46.6">5</text>
<text x="332.4" y="43">4</text>
<text x="335.9" y="44.8">VDD</text>
<text x="53.7" y="50.1">7</text>
<text x="53.7" y="53.6">8</text>
<text x="57.2" y="48.3">IO34</text>
<text x="57.2" y="51.9">IO35</text>
<text x="88.1" y="50.1">RXD0</text>
<text x="89.1" y="53.6">IO21</text>
<text x="98.4" y="51.9">33</text>
<text x="98.4" y="48.3">34</text>
<text x="332.4" y="53.6">7</text>
<text x="332.4" y="50.1">6</text>
<text x="335.9" y="51.9">VSS</text>
<text x="335.9" y="48.3">CLK</text>
<text x="53.7" y="57.1">9</text>
<text x="57.2" y="55.4">IO32</text>
<text x="57.2" y="58.9">IO33</text>
<text x="92.4" y="57.1">NC</text>
<text x="98.4" y="58.9">31</text>
<text x="98.4" y="55.4">32</text>
<text x="332.4" y="57.1">8</text>
<text x="335.9" y="58.9">DAT1</text>
<text x="335.9" y="55.4">DAT0</text>
<text x="354.2" y="58.9">GND</text>
<text x="363" y="57.1">11</text>
<text x="51.7" y="60.7">10</text>
<text x="51.7" y="64.2">11</text>
<text x="57.2" y="62.4">IO25</text>
<text x="57.2" y="66">IO26</text>
<text x="89.1" y="64.2">IO18</text>
<text x="89.1" y="60.7">IO19</text>
<text x="98.4" y="66">29</text>
<text x="98.4" y="62.4">30</text>
<text x="203.8" y="62.4">1</text>
<text x="223.5" y="62.4">2</text>
<text x="332.4" y="60.7">9</text>
<text x="335.9" y="62.4">CD</text>
<text x="354.2" y="62.4">GND</text>
<text x="363" y="60.7">10</text>
<text x="51.7" y="67.7">12</text>
<text x="51.7" y="71.3">13</text>
<text x="57.2" y="69.5">IO27</text>
<text x="89.1" y="71.3">IO17</text>
<text x="91.1" y="67.7">IO5</text>
<text x="98.4" y="69.5">28</text>
<text x="493" y="66.1" transform="rotate(-90 493 66.1)">24</text>
<text x="496.5" y="66.1" transform="rotate(-90 496.5 66.1)">23</text>
<text x="500.1" y="66.1" transform="rotate(-90 500.1 66.1)">22</text>
<text x="503.6" y="66.1" transform="rotate(-90 503.6 66.1)">21</text>
<text x="507.1" y="66.1" transform="rotate(-90 507.1 66.1)">20</text>
<text x="510.6" y="66.1" transform="rotate(-90 510.6 66.1)">19</text>
<text x="51.7" y="74.8">14</text>
<text x="57.2" y="73">IO14</text>
<text x="57.2" y="76.6">IO12</text>
<text x="89.1" y="74.8">IO16</text>
<text x="98.4" y="76.6">26</text>
<text x="98.4" y="73">27</text>
<text x="167" y="76.6">1</text>
<text x="494.1" y="74.4" transform="rotate(-90 494.1 74.4)">SDA</text>
<text x="497.6" y="73.8" transform="rotate(-90 497.6 73.8)">SCL</text>
<text x="501.1" y="76.2" transform="rotate(-90 501.1 76.2)">RESV</text>
<text x="504.6" y="76.2" transform="rotate(-90 504.6 76.2)">RESV</text>
<text x="511.7" y="76.2" transform="rotate(-90 511.7 76.2)">RESV</text>
<text x="51.7" y="78.3">15</text>
<text x="51.7" y="81.8">16</text>
<text x="57.2" y="80.1">GND</text>
<text x="57.2" y="83.6">IO13</text>
<text x="91.1" y="81.8">IO0</text>
<text x="91.1" y="78.3">IO4</text>
<text x="98.4" y="83.6">24</text>
<text x="98.4" y="80.1">25</text>
<text x="167" y="83.6">2</text>
<text x="167" y="80.1">3</text>
<text x="475.3" y="80.1">1</text>
<text x="475.3" y="83.6">2</text>
<text x="478.8" y="81.8">CLKIN</text>
<text x="508.2" y="78.5" transform="rotate(-90 508.2 78.5)">CPOUT</text>
<text x="516.5" y="81.8">GND</text>
<text x="525.3" y="83.6">17</text>
<text x="525.3" y="80.1">18</text>
<text x="51.7" y="85.4">17</text>
<text x="51.7" y="88.9">18</text>
<text x="57.2" y="87.1">SHD/SD2</text>
<text x="89.1" y="88.9">IO15</text>
<text x="91.1" y="85.4">IO2</text>
<text x="98.4" y="87.1">23</text>
<text x="475.3" y="87.1">3</text>
<text x="478.8" y="85.4">NC</text>
<text x="478.8" y="88.9">NC</text>
<text x="519.2" y="88.9">NC</text>
<text x="519.2" y="85.4">NC</text>
<text x="525.3" y="87.1">16</text>
<text x="51.7" y="92.4">19</text>
<text x="51.7" y="96">20</text>
<text x="57.2" y="90.7">SWP/SD3</text>
<text x="57.2" y="94.2">SCS/CMD</text>
<text x="81.8" y="96">SDO/SD0</text>
<text x="82.9" y="92.4">SDI/SD1</text>
<text x="98.4" y="94.2">21</text>
<text x="98.4" y="90.7">22</text>
<text x="475.3" y="90.7">4</text>
<text x="475.3" y="94.2">5</text>
<text x="478.8" y="92.4">NC</text>
<text x="478.8" y="96">NC</text>
<text x="519.2" y="96">NC</text>
<text x="519.2" y="92.4">NC</text>
<text x="525.3" y="94.2">14</text>
<text x="525.3" y="90.7">15</text>
<text x="57.2" y="97.7">SCK/CLK</text>
<text x="475.3" y="97.7">6</text>
<text x="478.8" y="99.5">AUX_DA</text>
<text x="516.7" y="99.5">VDD</text>
<text x="525.3" y="97.7">13</text>
<text x="520.5" y="107.9">EP</text>
<text x="525.1" y="106.5">25</text>
<text x="494.4" y="112.9" transform="rotate(-90 494.4 112.9)">AUX_CL</text>
<text x="497.9" y="112.9" transform="rotate(-90 497.9 112.9)">VLOGIC</text>
<text x="501.5" y="112.9" transform="rotate(-90 501.5 112.9)">AD0</text>
<text x="505" y="112.9" transform="rotate(-90 505 112.9)">REGOUT</text>
<text x="508.5" y="112.9" transform="rotate(-90 508.5 112.9)">FSYNC</text>
<text x="512.1" y="112.9" transform="rotate(-90 512.1 112.9)">INT</text>
<text x="182.9" y="117.5">LED</text>
<text x="493" y="115.8" transform="rotate(-90 493 115.8)">7</text>
<text x="496.5" y="115.8" transform="rotate(-90 496.5 115.8)">8</text>
<text x="500.1" y="115.8" transform="rotate(-90 500.1 115.8)">9</text>
<text x="503.6" y="117.8" transform="rotate(-90 503.6 117.8)">10</text>
<text x="507.1" y="117.8" transform="rotate(-90 507.1 117.8)">11</text>
<text x="510.6" y="117.8" transform="rotate(-90 510.6 117.8)">12</text>
<text x="71.4" y="122.4">1</text>
<text x="71.4" y="125.9">2</text>
<text x="74.9" y="124.2">DCD</text>
<text x="122.1" y="124.2">DTR</text>
<text x="130.2" y="125.9">27</text>
<text x="130.2" y="122.4">28</text>
<text x="71.4" y="129.5">3</text>
<text x="74.9" y="127.7">RI/CLK</text>
<text x="74.9" y="131.2">GND</text>
<text x="121.9" y="127.7">DSR</text>
<text x="122.1" y="131.2">TXD</text>
<text x="130.2" y="129.5">26</text>
<text x="347.9" y="129.5">16</text>
<text x="355.1" y="130.9">SCL</text>
<text x="367.7" y="130.9">INTSQW</text>
<text x="384.4" y="129.5">3</text>
<text x="71.4" y="133">4</text>
<text x="71.4" y="136.5">5</text>
<text x="74.9" y="134.8">D+</text>
<text x="121.9" y="134.8">RXD</text>
<text x="130.2" y="136.5">24</text>
<text x="130.2" y="133">25</text>
<text x="246.6" y="134.8">GND</text>
<text x="255.4" y="133">B1A12</text>
<text x="255.4" y="136.5">B4A9</text>
<text x="347.9" y="133">15</text>
<text x="355.1" y="134.4">SDA</text>
<text x="371.2" y="137.9">32kHz</text>
<text x="384.4" y="136.5">1</text>
<text x="71.4" y="140.1">6</text>
<text x="71.4" y="143.6">7</text>
<text x="74.9" y="138.3">D-</text>
<text x="74.9" y="141.8">VDD</text>
<text x="122.4" y="141.8">CTS</text>
<text x="122.4" y="138.3">RTS</text>
<text x="130.2" y="143.6">22</text>
<text x="130.2" y="140.1">23</text>
<text x="181.2" y="140.4">LED</text>
<text x="245.1" y="138.3">VBUS</text>
<text x="247.5" y="141.8">CC2</text>
<text x="255.4" y="140.1">B5</text>
<text x="255.4" y="143.6">A8</text>
<text x="347.9" y="143.6">14</text>
<text x="384.4" y="143.6">4</text>
<text x="71.4" y="147.1">8</text>
<text x="74.9" y="145.3">VREGIN</text>
<text x="74.9" y="148.9">VBUS</text>
<text x="117.3" y="148.9">GPIO.5</text>
<text x="117.3" y="145.3">GPIO.4</text>
<text x="130.2" y="147.1">21</text>
<text x="245.2" y="145.3">SBU1</text>
<text x="247.6" y="148.9">DP2</text>
<text x="255.4" y="147.1">B6</text>
<text x="355.1" y="145">VBAT</text>
<text x="374.8" y="145">RST</text>
<text x="69.3" y="154.2">10</text>
<text x="71.4" y="150.6">9</text>
<text x="74.9" y="152.4">RSTb</text>
<text x="74.9" y="155.9">NC</text>
<text x="109.8" y="155.9">GPIO.0/TXT</text>
<text x="117.3" y="152.4">GPIO.6</text>
<text x="130.2" y="154.2">19</text>
<text x="130.2" y="150.6">20</text>
<text x="235.6" y="150.6">0</text>
<text x="238.3" y="152">EP</text>
<text x="247.1" y="152.4">DN1</text>
<text x="247.6" y="155.9">DP1</text>
<text x="255.4" y="150.6">A7</text>
<text x="255.4" y="154.2">A6</text>
<text x="349.9" y="150.6">2</text>
<text x="355.1" y="152">VCC</text>
<text x="373.9" y="152">GND</text>
<text x="384.4" y="150.6">13</text>
<text x="69.3" y="157.7">11</text>
<text x="69.3" y="161.2">12</text>
<text x="74.9" y="159.5">SUSPENDb</text>
<text x="109.5" y="159.5">GPIO.1/RXT</text>
<text x="130.2" y="161.2">17</text>
<text x="130.2" y="157.7">18</text>
<text x="247.1" y="159.5">DN2</text>
<text x="255.4" y="157.7">B7</text>
<text x="255.4" y="161.2">A5</text>
<text x="69.3" y="164.7">13</text>
<text x="74.9" y="163">SUSPEND</text>
<text x="74.9" y="166.5">CHREN</text>
<text x="102.1" y="166.5">GPIO.3/WAKEUP</text>
<text x="105.5" y="163">GPIO.2/RS485</text>
<text x="130.2" y="164.7">16</text>
<text x="245.2" y="166.5">SBU2</text>
<text x="247.5" y="163">CC1</text>
<text x="255.4" y="164.7">B8</text>
<text x="69.3" y="168.3">14</text>
<text x="74.9" y="170">CHR1</text>
<text x="119.9" y="170">CHR0</text>
<text x="122.6" y="173.6">EXP</text>
<text x="130.2" y="168.3">15</text>
<text x="130.2" y="171.8">29</text>
<text x="245.1" y="170">VBUS</text>
<text x="246.6" y="173.6">GND</text>
<text x="255.4" y="168.3">A4B9</text>
<text x="255.4" y="171.8">A1B12</text>
<text x="61.2" y="203.9">BC547</text>
<text x="140.2" y="212.4">1</text>
<text x="140.2" y="215.9">2</text>
<text x="143.7" y="214.1">GND</text>
<text x="167.2" y="215.9">4</text>
<text x="140.2" y="219.4">3</text>
<text x="143.7" y="217.7">VOUT</text>
<text x="143.7" y="221.2">VIN</text>
<text x="156.8" y="217.7">VOUT</text>
<text x="63" y="226.8">BC547</text>
<text x="413.3" y="229.3" transform="rotate(-90 413.3 229.3)">NC(GND)</text>
<text x="416.8" y="229.3" transform="rotate(-90 416.8 229.3)">C2P</text>
<text x="420.3" y="229.3" transform="rotate(-90 420.3 229.3)">C2N</text>
<text x="423.9" y="229.3" transform="rotate(-90 423.9 229.3)">C1P</text>
<text x="427.4" y="229.3" transform="rotate(-90 427.4 229.3)">C1N</text>
<text x="430.9" y="229.3" transform="rotate(-90 430.9 229.3)">VBAT</text>
<text x="434.4" y="229.3" transform="rotate(-90 434.4 229.3)">NC</text>
<text x="438" y="229.3" transform="rotate(-90 438 229.3)">VSS</text>
<text x="441.5" y="229.3" transform="rotate(-90 441.5 229.3)">VDD</text>
<text x="445" y="229.3" transform="rotate(-90 445 229.3)">BS0</text>
<text x="448.6" y="229.3" transform="rotate(-90 448.6 229.3)">BS1</text>
<text x="452.1" y="229.3" transform="rotate(-90 452.1 229.3)">BS2</text>
<text x="455.6" y="229.3" transform="rotate(-90 455.6 229.3)">CS#</text>
<text x="459.1" y="229.3" transform="rotate(-90 459.1 229.3)">RES#</text>
<text x="462.7" y="229.3" transform="rotate(-90 462.7 229.3)">D/C#</text>
<text x="466.2" y="229.3" transform="rotate(-90 466.2 229.3)">R/W#</text>
<text x="469.7" y="229.3" transform="rotate(-90 469.7 229.3)">E/RD#</text>
<text x="473.3" y="229.3" transform="rotate(-90 473.3 229.3)">D0</text>
<text x="476.8" y="229.3" transform="rotate(-90 476.8 229.3)">D1</text>
<text x="480.3" y="229.3" transform="rotate(-90 480.3 229.3)">D2</text>
<text x="483.8" y="229.3" transform="rotate(-90 483.8 229.3)">D3</text>
<text x="487.4" y="229.3" transform="rotate(-90 487.4 229.3)">D4</text>
<text x="490.9" y="229.3" transform="rotate(-90 490.9 229.3)">D5</text>
<text x="494.4" y="229.3" transform="rotate(-90 494.4 229.3)">D6</text>
<text x="497.9" y="229.3" transform="rotate(-90 497.9 229.3)">D7</text>
<text x="501.5" y="229.3" transform="rotate(-90 501.5 229.3)">IREF</text>
<text x="505" y="229.3" transform="rotate(-90 505 229.3)">VCOMH</text>
<text x="508.5" y="229.3" transform="rotate(-90 508.5 229.3)">VCC</text>
<text x="512.1" y="229.3" transform="rotate(-90 512.1 229.3)">VLSS</text>
<text x="515.6" y="229.3" transform="rotate(-90 515.6 229.3)">NC(GND)</text>
<text x="411.9" y="234.5" transform="rotate(-90 411.9 234.5)">1</text>
<text x="415.4" y="234.5" transform="rotate(-90 415.4 234.5)">2</text>
<text x="418.9" y="234.5" transform="rotate(-90 418.9 234.5)">3</text>
<text x="422.5" y="234.5" transform="rotate(-90 422.5 234.5)">4</text>
<text x="426" y="234.5" transform="rotate(-90 426 234.5)">5</text>
<text x="429.5" y="234.5" transform="rotate(-90 429.5 234.5)">6</text>
<text x="433" y="234.5" transform="rotate(-90 433 234.5)">7</text>
<text x="436.6" y="234.5" transform="rotate(-90 436.6 234.5)">8</text>
<text x="440.1" y="234.5" transform="rotate(-90 440.1 234.5)">9</text>
<text x="443.6" y="236.5" transform="rotate(-90 443.6 236.5)">10</text>
<text x="447.1" y="236.5" transform="rotate(-90 447.1 236.5)">11</text>
<text x="450.7" y="236.5" transform="rotate(-90 450.7 236.5)">12</text>
<text x="454.2" y="236.5" transform="rotate(-90 454.2 236.5)">13</text>
<text x="457.7" y="236.5" transform="rotate(-90 457.7 236.5)">14</text>
<text x="461.3" y="236.5" transform="rotate(-90 461.3 236.5)">15</text>
<text x="464.8" y="236.5" transform="rotate(-90 464.8 236.5)">16</text>
<text x="468.3" y="236.5" transform="rotate(-90 468.3 236.5)">17</text>
<text x="471.8" y="236.5" transform="rotate(-90 471.8 236.5)">18</text>
<text x="475.4" y="236.5" transform="rotate(-90 475.4 236.5)">19</text>
<text x="478.9" y="236.5" transform="rotate(-90 478.9 236.5)">20</text>
<text x="482.4" y="236.5" transform="rotate(-90 482.4 236.5)">21</text>
<text x="486" y="236.5" transform="rotate(-90 486 236.5)">22</text>
<text x="489.5" y="236.5" transform="rotate(-90 489.5 236.5)">23</text>
<text x="493" y="236.5" transform="rotate(-90 493 236.5)">24</text>
<text x="496.5" y="236.5" transform="rotate(-90 496.5 236.5)">25</text>
<text x="500.1" y="236.5" transform="rotate(-90 500.1 236.5)">26</text>
<text x="503.6" y="236.5" transform="rotate(-90 503.6 236.5)">27</text>
<text x="507.1" y="236.5" transform="rotate(-90 507.1 236.5)">28</text>
<text x="510.6" y="236.5" transform="rotate(-90 510.6 236.5)">29</text>
<text x="514.2" y="236.5" transform="rotate(-90 514.2 236.5)">30</text>
<text x="44.5" y="265.3">10</text>
<text x="46.5" y="268.8">7</text>
<text x="51.7" y="266.7">RESET</text>
<text x="72.1" y="266.7">EX_ANT</text>
<text x="88" y="268.8">8</text>
<text x="88" y="265.3">11</text>
<text x="46.5" y="275.9">4</text>
<text x="51.7" y="270.2">FORCE_ON</text>
<text x="72.1" y="270.2">AA_DET</text>
<text x="88" y="275.9">1</text>
<text x="241.8" y="270.9">+</text>
<text x="46.5" y="279.4">5</text>
<text x="51.7" y="277.3">VCC</text>
<text x="51.7" y="280.8">V_BAT</text>
<text x="80.5" y="277.3">RX</text>
<text x="80.7" y="280.8">TX</text>
<text x="88" y="279.4">2</text>
<text x="46.5" y="286.5">3</text>
<text x="51.7" y="287.9">GND</text>
<text x="78.8" y="287.9">PPS</text>
<text x="88" y="286.5">6</text>
<text x="69.3" y="289.3" transform="rotate(-90 69.3 289.3)">GND</text>
<text x="67.9" y="296.5" transform="rotate(-90 67.9 296.5)">12</text>
<text x="436.9" y="309.7">SSR</text>
</g>
</svg>
